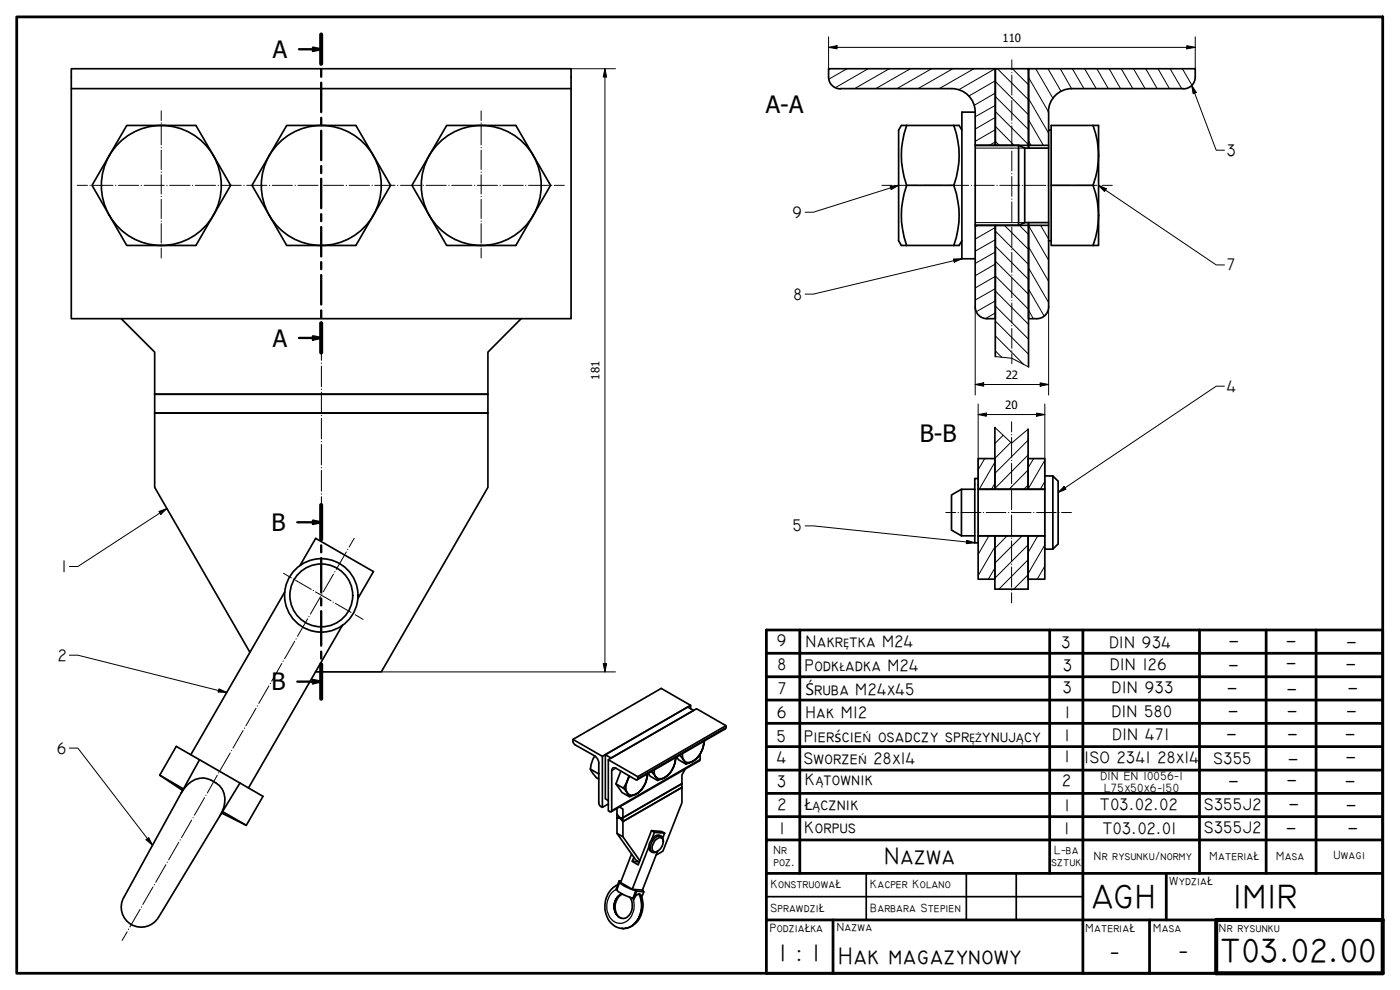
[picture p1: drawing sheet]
<svg xmlns="http://www.w3.org/2000/svg" width="420mm" height="297mm" viewBox="0 0 420 297" stroke-linecap="round" stroke-linejoin="round" font-family="sans-serif">
<!-- layer: Kreskowanie (ISO) -->
<g fill="none" stroke="#000" stroke-width=".3">
<path d="M254.2 20.6l-5.4 3.1M260.5 20.6l-9.7 5.7M266.9 20.6l-10.4 6M273.2 20.6l-10.4 6M279.6 20.6l-10.4 6M285.9 20.6l-10.4 6M292.3 20.6l-10.4 6M298.6 20.6l-10.9 6.4M298.7 37.9l5.7 5.7M298.7 33.5l10 9.9M298.7 28.9l10 10M298.7 24.4l10 10.1"/>
<path d="M298.7 38.9l-6 3.5M298.7 35.2l-6 3.5M298.7 31.6l-6 3.4M298.7 27.9l-6.3 3.7M298.7 24.2l-7.9 4.6M299.3 20.6l9.4 9.4M303.8 20.6l4.9 4.8M308.4 20.6l.3 .4M308.7 35.9l4.4 7.7M308.7 29.6l6 10.4M308.7 23.2l6 10.4M310.8 20.6l5.2 9"/>
<path d="M314.5 20.6l4 6.8M318.2 20.6l3.4 6.1M321.8 20.6l3.5 6M325.5 20.6l3.5 6M329.2 20.6l3.4 6M332.9 20.6l3.4 6M336.5 20.6l3.5 6M340.2 20.6l3.5 6M343.9 20.6l3.4 6M347.5 20.6l3.5 6M351.2 20.6l3.4 6M354.8 20.6l2.9 4.9"/>
<path d="M358.5 20.6l.2 .3M298.7 42.4l1.2 1.2M298.7 42.6l-1.8 1M308.7 42.3l.7 1.3M293.4 67.6l-.7 .5M298.7 78.3l10 10M298.7 73.8l10 10.1M298.7 69.3l10 10.1M298.7 79.2l-6 3.5M298.7 75.6l-6 3.4M298.7 71.9l-6 3.5M298.7 68.2l-6 3.5"/>
<path d="M301.4 67.6l7.3 7.3M305.9 67.6l2.8 2.7M308.7 74l6 10.4M308.7 67.7l6 10.4M312.3 67.6l2.4 4.1M298.7 96.3l10 10M298.7 91.8l10 10M298.7 87.3l10 10M298.7 82.8l10 10M298.7 93.9l-2.9 1.7M298.7 90.3l-5.7 3.2M298.7 86.6l-6 3.4"/>
<path d="M298.7 82.9l-6 3.5M308.7 93.1l1.4 2.5M308.7 86.7l4.7 8.2M308.7 80.4l6 10.4M298.7 105.3l1.9 1.9M298.7 100.8l8.6 8.6M295.5 137.6l-1.9 3.4M298.6 138.7l-4.7 8.1M298.7 128.4l-.1 .2M301.1 130.6l-2.5 2.5M303.3 132.8l-4.7 4.7M308.5 136.5l-9.9 10"/>
<path d="M308.5 132.1l-9.9 9.9M310.2 137.6l-1.7 2.8M313.6 138.1l-5.1 8.6M298.6 145l-1 1.8M308.5 145.5l-1.2 1.3M308.5 141l-5.7 5.8M313.6 144.4l-1.4 2.4M296.8 160.8l-3.2 5.6M298.6 164.1l-5 8.6M298.6 170.4l-2 3.4M302.3 160.8l-3.7 3.7M306.8 160.8l-8.2 8.2"/>
<path d="M308.5 172.5l-4.3 4.3M308.5 167.9l-8.7 8.9M308.5 163.5l-9.9 10M311.5 160.8l-3 5M313.6 163.5l-5.1 8.6M313.6 169.8l-2.3 4"/>
</g>
<!-- layer: Widoczne (ISO) -->
<g fill="none" stroke="#000" stroke-width=".51">
<path d="M21.4 20.6h150v6h-150zM21.4 26.6v69h150v-69M48.4 37.6h-10.4l-10.4 18 10.4 18h10.4M48.4 37.6h10.4l10.4 18-10.4 18h-10.4M48.4 37.6a18 18 0 0 0-18 18 18 18 0 0 0 18 18M48.4 37.6a18 18 0 0 1 18 18 18 18 0 0 1-18 18M96.4 37.6h-10.4l-10.4 18 10.4 18h10.4M96.4 37.6h10.4l10.4 18-10.4 18h-10.4M96.4 37.6a18 18 0 0 0-18 18 18 18 0 0 0 18 18M96.4 37.6a18 18 0 0 1 18 18 18 18 0 0 1-18 18M144.4 37.6h-10.4l-10.4 18 10.4 18h10.4M144.4 37.6h10.4l10.4 18-10.4 18h-10.4"/>
<path d="M144.4 37.6a18 18 0 0 0-18 18 18 18 0 0 0 18 18M144.4 37.6a18 18 0 0 1 18 18 18 18 0 0 1-18 18M252.2 26.6h33.5M252.2 26.7a3.5 3.5 0 0 1-3.5-3.6v-2.5h50v23h-6h13M272.1 37.6a26.2 26.2 0 0 0 0 18 26.4 26.4 0 0 0 0 18M285.7 26.6a7 7 0 0 1 7 7M286.3 37.6a26.2 26.2 0 0 1 0 18 26.4 26.4 0 0 1 0 18M288.7 33.6h4v44h-4zM288.7 39l-.9-1.4h-17.3l-.8 1.4v33.2l.8 1.4h17.3l.9-1.4M298.7 20.6h10v23.8v-.8h-10zM314.7 39h.8M321.7 26.6a7 7 0 0 0-7.1 7l.1 58.5"/>
<path d="M321.7 26.6h33.5M328 37.6a25.3 25.3 0 0 1 0 18 26.2 26.2 0 0 1 1.7 9M355.2 26.7a3.5 3.5 0 0 0 3.5-3.6v-2.5h-50v23h6M272.1 55.6h14.2M305.7 43.6v24M305.7 43.6l1.8 .8M307.5 44.4v22.4M307.5 44.4h7.2M315.5 55.6h12.5M292.7 67.6h13M292.7 77.6v14.5M298.7 67.6v28h-2.5"/>
<path d="M307.5 66.8h7.2M307.5 66.8l-1.8 .8M308.7 66.8v.8M314.7 67.6h-6v28h2.4M314.7 72.2h.8M329.7 64.6a26.2 26.2 0 0 1-1.7 9M329.7 64.6v9h-1.7M329.7 64.6v-27h-14.2v36h12.5M36.4 95.6l10 10v12.7M156.4 95.6l-10 10v12.7h-100M292.7 92.1a3.5 3.5 0 0 0 3.5 3.5M314.7 92.1a3.5 3.5 0 0 1-3.5 3.5"/>
<path d="M46.4 118.3h100v5.6h-100zM298.7 107v-39.4h10v42.5M298.6 128.3v18.5h9.9v-18M288.5 146.8l-2.9 1.7v10.6l2.9 1.7M292.5 146.8h-4v14M292.5 143.6h1.1v19.3h-1.1zM293.6 143.6v-6h5v9.2h-5h20M313.6 142.8v-5.2h-5.1v9.2M316 142.8l1.6 1.6v18.8l-1.6 1.6zM316 142.8h-2.4v22h2.4M85.5 177.6l-28.2 48.8M90 169.7l4.7-8.2 17.4 10-4.7 8.1"/>
<path d="M288.5 160.8h4M293.6 160.8h20M298.6 160.8h9.9v16h-9.9zM298.6 160.8v13h-5v-10.9M308.5 160.8v13h5.1v-9M75 195.7l-28.6-49.5v-22.3h100v22.3l-32 55.4h-19.7M102.8 187.6l-28.3 48.9M207.3 211.6v1M217.9 217.7l-8.9-5.1-26.4 15.4 8.8 5M47.9 232.6l7.2 4.1M47.9 232.6l6.9 4.6M54.4 238a7.2 7.2 0 0 1 7.9-4.3 6.4 6.4 0 0 1 5.1 7.1l-.2 1.4-1.2 2.5"/>
<path d="M54.4 238l-17.3 31.3a6 6 0 0 0 2.3 8.1 6 6 0 0 0 8.1-2.1M59.9 228l-7-4-5 8.6M72 234.9l-12.1-6.9-5.5 10M72 234.9l6.9 4-5 8.7M72 234.9l-6 9.8M172 221.9l8.8 5 26.5-15.3-8.9-5-26.4 15.3v.9l.5 .6 6 3.4 1 1.2 .2 .6v12.6l.4 .7 .7 .3M177.2 230.7l2.4 1.5M178.4 226.8l-.2 .5a6.7 6.7 0 0 0-.9 3.7 7 7 0 0 0 2.4 2.7M179.7 232.1v.1M180.8 226.9v15.3l1.8-1M181.7 226.4l24.7-14.3 1.8 1.1-24.8 14.2-1.7-1v13.3l.9 .5M182.6 228v15.3l.7 .3 .3-.2v-12.1l.2-.8h1l6.3 3.5 .3-1 26.5-15.3-.2 1-26.5 15.3"/>
<path d="M184.8 235.2l2.3 1.3M186.3 231.4l-1.5 3.8 1.9 2.6 2.2 1.3M188.3 237.9a1.87 1.87 0 0 0 2.7 .3l-2.1 .9zM188.3 234.2a4 4 0 0 0 0 3.7l-1.2-1.4zM188.7 232.8l-.4 1.4 .7-1.3M193.8 234.7a5.4 5.4 0 0 1-2.8 3.5 7.2 7.2 0 0 0 2.8-3.5zM194.4 232.1l-.6 2.6 .4-2.4M194.6 232l.5 .9 2.3 1.3M195.5 231.5v.1M195.6 231.4l-.1 .2M196.3 231l.1 1.3 .3 .7-1.2-1.4M196.7 233a2.13 2.13 0 0 0 2.8 .3l-2.1 .9z"/>
<path d="M202.2 229.9a6.1 6.1 0 0 1-2.7 3.4 7.4 7.4 0 0 0 2.7-3.4zM202.9 227.3l-.7 2.6 .5-2.6M203.1 227.1l.5 .9 2.3 1.3M204 226.6h.1M204.2 226.5l-.2 .1M204.7 236.3l-17.8 10.2-.7-.9-1-.1v4.5l1.7 1.1v-8.4l-1-.6M204.7 236.3v4.5l-5.8 14.6-2.1 1.2M204.7 236.3l-17.8 10.2-.7-.9-1-.1v-2.9M204.7 235.1v1.2M204.9 226.1v1.3l.3 .7-1.2-1.5M205.2 228.1a2.03 2.03 0 0 0 2.8 .3l-2.1 .9zM205.7 230.7l-1 1.8v2.6"/>
<path d="M210.1 226.2l-.2 2.1-26.5 15.3M210.8 225a5.9 5.9 0 0 1-2.8 3.4 8.1 8.1 0 0 0 2.8-3.4zM211.3 222.4l-.5 2.6 .3-1.1v-1.5M66 244.7l-18.4 30.6M66.5 244l7.4 3.6M66.8 243.5l7.1 4.1M185.2 250l5.6 8 1 .6-2.1-.2 .5-1.2M185.2 244.3l.7 .9 1 .1 17.8-10.2-17.8 10.2-1-.1zM186.9 251.1l5.1 7.1M194.8 254l-5.1 12.8M195.5 249.2l.9 .5 3.1 .3M196.4 249.7l-.8 2.2"/>
<path d="M197 251.8a1.22 1.22 0 0 1 1.7-.2 1.22 1.22 0 0 1 .2 1.8 2.79 2.79 0 0 1-2.6 2.2 1.74 1.74 0 0 1-.1-2.6zM198.5 250.9a1.91 1.91 0 0 0-2.8 .7 3.3 3.3 0 0 0-.6 3.7l.6 .4M199.1 252.5a1.32 1.32 0 0 0-.6-1.6 1.32 1.32 0 0 0-1.7 .3 3.6 3.6 0 0 0-1.3 4.3l.9 .3 1-.4-4.6 11.7-3.1-.3-3.5-2 3.3-8.6M199.5 250l-.9-.5-3.1-.3-4 10.3-1.8-1.1M199.5 250l-.6 1.4M185.4 265.5a7.4 7.4 0 0 0-.7 12.5 5.7 5.7 0 0 0 8-4.3l.3-1.7-.1-1.3a2.88 2.88 0 0 0-.9-2.4 1.92 1.92 0 0 0-1.9 1.7l1-2.6-.3-.2M185.8 264.3l-1 2.6M186 264.6l-.9 2.4 .5 .6 1.7 .9 2.7 1 .8-2.3M186.4 264.3h-.6l.3 .2-.1 .1a6 6 0 0 0 3.7 2.3l1.1 .3M186.8 268.3a4.3 4.3 0 0 0-.7 7 2.38 2.38 0 0 0 3.3-1.7 4.9 4.9 0 0 0-.4-4.4M191.1 267.4l2.1 .2M192.8 266.9l.2 .3-.1 .2 .3 .2-.6 1.6"/>
<path d="M193 267.3v.1"/>
<circle cx="96.4" cy="178.6" r="11"/>
<circle cx="96.4" cy="178.6" r="9.4"/>
</g>
<path d="M217.9 218.2l-26.5 15.3M184.8 230.5l-1.2 .8M210.1 227.8l-26.5 15.4M185.2 266.7a5.8 5.8 0 0 0-.2 10.1 4.1 4.1 0 0 0 5.1-3.3l.2-2.1-.3-1.9M185.9 275.3l1 .3M186.6 268.2a4.1 4.1 0 0 0-.7 7.1 4.2 4.2 0 0 1 .9-7.1M191.7 268.3a7.7 7.7 0 0 1-3.2 10.1l-1.9 .2a5.9 5.9 0 0 0 5.9-5.8l.1-2.4-.6-2.1" fill="none" stroke="#000" stroke-width=".38"/>
<!-- layer: Widoczne (ISO) -->
<circle cx="186.6" cy="278.6" r=".25" fill="#000"/>
<!-- layer: Linia przerwania (ISO) -->
<path d="M298.7 107l5 .5 5 2.6M298.6 128.3l5 4.7 4.9-4.2" fill="none" stroke="#000" stroke-width=".3"/>
<!-- layer: Linia przekroju (ISO) -->
<g fill="none" stroke="#000" stroke-width=".7">
<path d="M89.7 14.8h6.7M93.9 14.3l2.5 .5-2.5 .5zM96.4 10.3v8.9M96.4 20.9v2.1M96.4 24.8v8.8M96.4 35.4v2.1M96.4 39.2v8.9M96.4 49.8v2.1M96.4 53.6v8.9M96.4 64.2v2.1M96.4 68.1v8.8M96.4 78.7v2.1"/>
<path d="M96.4 82.5v8.9M96.4 93.1v2.1M96.4 97v8.8M89.7 101.4h6.7M93.9 100.9l2.5 .5-2.5 .5zM89.2 156.7h7.2M93.9 156.2l2.5 .5-2.5 .5zM96.4 151.5v10.3M96.4 163.6v2.1M96.4 167.4v10.4M96.4 179.6v2.1M96.4 183.4v10.3"/>
<path d="M96.4 195.5v2.1M96.4 199.3v10.4M89.2 204.5h7.2M93.9 204l2.5 .5-2.5 .5z"/>
</g>
<path d="M96.4 10.3v8.9M96.4 97v8.8M96.4 151.5v10.3M96.4 199.3v10.4" fill="none" stroke="#000" stroke-width="1.2"/>
<path d="M93.9 14.3l2.5 .5-2.5 .5zM93.9 100.9l2.5 .5-2.5 .5zM93.9 156.2l2.5 .5-2.5 .5zM93.9 204l2.5 .5-2.5 .5z" fill="#000"/>
<!-- layer: Obramowanie (ISO) -->
<path d="M5 5.1h410v286.9h-410z" fill="none" stroke="#000" stroke-width=".83"/>
<g fill="none" stroke="#000" stroke-width=".83">
<path d="M230 196h185M240 189v73.1M315 189v73.1M325 189v103M360 189v73.1M380 189v73.1M395 189v73.1M230 203.1h185M230 210h185M230 217h185M230 224h185M230 231.1h185"/>
<path d="M230 238h185M230 252v-63h185v73.1M230 245h185M415 252h-185v10.1M230 262.1h185v13.9M230 262.1v29.9h135M230 276h135M250 276v16M345 276v16M350 262.1v13.9"/>
</g>
<path d="M230 269h95M260 262.1v13.9M290 262.1v13.9M305 262.1v13.9" fill="none" stroke="#000" stroke-width=".51"/>
<path d="M365 276h50v16h-50z" fill="none" stroke="#000" stroke-width="1.2"/>
<!-- layer: Geometria szkicu (ISO) -->
<g fill="none" stroke="#000" stroke-width=".3">
<path d="M303.7 18v2.9M48.4 33.3v2.9M48.4 36.9v.1M48.4 37.7v5.8M144.4 33.3v2.9M144.4 36.9v.1M144.4 37.7v5.8M303.7 21.7v.1M303.7 22.5v6M303.7 29.3v.1M303.7 30.1v6M303.7 36.9v.1"/>
<path d="M303.7 37.8v5.9M23.2 55.6h3M27 55.6h.1M27.9 55.6h6M34.7 55.6h.1M35.6 55.6h6M42.4 55.6h.1M43.2 55.6h6.1M48.4 44.2v.2M48.4 45.1v5.7M48.4 51.6v.1M48.4 52.4v5.8"/>
<path d="M48.4 58.9v.1M48.4 59.8v5.8M50 55.6h.2M50.9 55.6h6.1M57.7 55.6h.1M58.6 55.6h6.1M65.5 55.6h.1M66.3 55.6h6.1M73.2 55.6h.1M74 55.6h6.1M80.8 55.6h.2M81.7 55.6h6.1"/>
<path d="M88.5 55.6h.1M89.4 55.6h6M96.2 55.6h.1M97.1 55.6h6M103.9 55.6h.1M104.8 55.6h6.1M111.6 55.6h.2M112.5 55.6h6.1M119.3 55.6h.1M120.2 55.6h6M127 55.6h.1M127.9 55.6h6"/>
<path d="M134.7 55.6h.1M135.6 55.6h6M142.4 55.6h.1M143.3 55.6h6M144.4 44.2v.2M144.4 45.1v5.7M144.4 51.6v.1M144.4 52.4v5.8M144.4 58.9v.1M144.4 59.8v5.8M150.1 55.6h.1M150.9 55.6h6.1"/>
<path d="M157.7 55.6h.2M158.6 55.6h6.1M165.5 55.6h.1M166.4 55.6h3M264.7 55.6h3M268.4 55.6h.1M269.3 55.6h6M276.1 55.6h.1M277 55.6h6M283.8 55.6h.1M284.7 55.6h6M291.5 55.6h.1"/>
<path d="M292.4 55.6h6M292.7 44.4h14.8M299.1 55.6h.2M300 55.6h6.1M303.7 44.5v.1M303.7 45.3v6M303.7 52.1v.1M303.7 52.9v6M303.7 59.7v.1M306.8 55.6h.2M307.7 55.6h6.1M314.5 55.6h.1"/>
<path d="M315.4 55.6h6.1M322.3 55.6h.1M323.1 55.6h6.1M329.9 55.6h.2M330.8 55.6h3M48.4 66.3v.1M48.4 67.1v5.8M48.4 73.6v.2M48.4 74.5v2.9M144.4 66.3v.1M144.4 67.1v5.8M144.4 73.6v.2"/>
<path d="M144.4 74.5v2.9M292.7 66.8h14.8M303.7 60.6v5.9M303.7 67.3v.1M303.7 68.1v6M303.7 74.9v.1M303.7 75.7v6M303.7 82.5v.1M303.7 83.4v5.9M303.7 90.1v.1M303.7 90.9v6M303.7 97.6v.2"/>
<path d="M303.7 98.5v6M96.5 105.1v3M96.5 108.9v.1M96.5 109.8v6.2M96.5 116.8v.1M96.5 117.7v6.1M303.7 105.3v.1M303.7 106.2v2.9M96.5 124.6v.1M96.5 125.5v6.2M96.5 132.4v.2M96.5 133.3v6.2"/>
<path d="M303.6 126.5v3.1M303.6 130.4v.1M303.6 131.2v6.1M303.6 138.1v.1M303.6 139v6.1M96.5 140.3v.1M96.5 141.1v6.3M96.5 148.1v.2M96.5 149v3.1M283.8 153.8h3M287.5 153.8h.2M288.4 153.8h6"/>
<path d="M295.1 153.8h.1M296 153.8h5.9M302.6 153.8h.2M303.6 153.7l5.8 .1M303.6 145.9v.1M303.6 146.8v6.1M303.6 154.5v6.1M310.2 153.8h.1M311.1 153.8h5.9M317.8 153.8h.1M318.6 153.8h3M85.1 172l2.3 1.4"/>
<path d="M88 173.7l.1 .1M88.7 174.1l4.7 2.7M94 177.2h.1M94.7 177.6l4.7 2.7M96.2 179l-3 5.3M96.6 178.2v.1M100.1 172.3l-3.1 5.2M100.5 171.5v.1M103.9 165.6l-3 5.3M104.4 164.8l-.1 .1M106.3 161.5l-1.5 2.6M303.6 161.4v.1"/>
<path d="M303.6 162.3v6.2M303.6 169.2v.1M303.6 170.1v6.1M303.6 177v.1M303.6 177.8v3.1M84.6 199.1l-3.1 5.3M85 198.3v.1M88.5 192.4l-3.1 5.3M88.9 191.6l-.1 .2M92.3 185.7l-3 5.2M92.8 184.9l-.1 .1M99.9 180.6l.2 .1"/>
<path d="M100.6 181l4.7 2.8M105.9 184.1h.1M106.6 184.5l2.4 1.4M73 219.2l-3.1 5.3M73.4 218.4l-.1 .2M76.8 212.5l-3 5.3M77.3 211.8h-.1M80.7 205.8l-3 5.3M81.2 205l-.1 .2M61.4 239.3l-3 5.3M61.8 238.6v.1M65.2 232.6l-3 5.3"/>
<path d="M65.7 231.8l-.1 .2M69.1 225.9l-3.1 5.3M69.5 225.2h.1M49.8 259.4l-3.1 5.3M50.2 258.7h.1M53.7 252.7l-3.1 5.3M54.1 252l-.1 .1M57.5 246l-3 5.3M58 245.3h-.1M38.2 279.6l-1.6 2.6M38.6 278.8l-.1 .1M42 272.8l-3 5.3"/>
<path d="M42.5 272.1l-.1 .1M45.9 266.1l-3 5.3M46.4 265.4l-.1 .1"/>
</g>
<!-- layer: Wymiar (ISO) -->
<g fill="none" stroke="#000" stroke-width=".3">
<path d="M248.7 14.2l2.5-.5v1zM248.7 14.2h110M248.7 11v9.6M356.2 13.7l2.5 .5-2.5 .5zM358.7 11v9.6M171.4 20.6h13.3M181.5 20.6l.6 2.5h-1.1zM181.5 20.6v181M292.7 92.1v26.4M314.7 92.1v26.4M292.7 115.4l2.5-.5v1zM292.7 115.4h22"/>
<path d="M312.2 114.9l2.5 .5-2.5 .5zM293.6 124.4l2.4-.5v1zM293.6 124.4h20M293.6 121.2v41.7M311.1 123.9l2.5 .5-2.5 .5zM313.6 121.2v43.6M181 199.1h1.1l-.6 2.5zM114.4 201.6h70.3"/>
</g>
<path d="M248.7 14.2l2.5-.5v1zM356.2 13.7l2.5 .5-2.5 .5zM181.5 20.6l.6 2.5h-1.1zM292.7 115.4l2.5-.5v1zM312.2 114.9l2.5 .5-2.5 .5zM293.6 124.4l2.4-.5v1zM311.1 123.9l2.5 .5-2.5 .5zM181 199.1h1.1l-.6 2.5z" fill="#000"/>
<!-- layer: Symbol (ISO) -->
<g fill="none" stroke="#000" stroke-width=".3">
<path d="M357.6 25.6l1.4 2.1-.9 .4zM357.6 25.6l7.4 19.5h2.5M267.1 55.9l2.6-.3-2.2 1.3zM269.7 55.6l-25.6 8.1h-2.5M329.7 55.6l2.3 1-.5 .9zM329.7 55.6l35.3 23.9h2.5M286.1 77.7l2.6-.1-2.3 1.1zM288.7 77.6l-44.6 10.7h-2.5M367.5 115.9h-2.5l-47.4 31.9M47.7 153.5l2.4-.9-1.8 1.8zM50.1 152.6l-26.7 17.4h-2.6M241.6 157.8h2.5l48.4 5.1"/>
<path d="M319.3 146l.6 .8-2.3 1zM290.1 162.1l2.4 .8-2.5 .2zM20.8 196.6h2.6l44.7 11.2M65.7 206.7l2.4 1.1-2.6-.2zM20.8 224.5h2.6l22.4 29.1M43.8 252l.8-.7 1.2 2.3z"/>
</g>
<path d="M357.6 25.6l1.4 2.1-.9 .4zM267.1 55.9l2.6-.3-2.2 1.3zM329.7 55.6l2.3 1-.5 .9zM286.1 77.7l2.6-.1-2.3 1.1zM47.7 153.5l2.4-.9-1.8 1.8zM319.3 146l.6 .8-2.3 1zM290.1 162.1l2.4 .8-2.5 .2zM65.7 206.7l2.4 1.1-2.6-.2zM43.8 252l.8-.7 1.2 2.3z" fill="#000"/>
<g font-size="10.2">
<text x="327.7" y="272.5">AGH</text>
<text x="370.1" y="272.3">IMIR</text>
<text x="366.3" y="288.7">T03.02.00</text>
</g>
<g font-size="7.2">
<text x="81.9" y="17.4">A</text>
<text x="229.8" y="34">A-A</text>
<text x="81.9" y="104">A</text>
<text x="276" y="132.7">B-B</text>
<text x="81.5" y="159.3">B</text>
<text x="81.5" y="207.1">B</text>
<text x="265.5" y="259.2">Nazwa</text>
<text x="333.1" y="287.9">-</text>
<text x="353.7" y="287.8">-</text>
<text x="233.9" y="288.5">1 : 1</text>
<text x="251.7" y="289.2">Hak magazynowy</text>
</g>
<g font-size="5.1">
<text x="368.2" y="46.7">3</text>
<text x="237.8" y="65.4">9</text>
<text x="368.2" y="81.1">7</text>
<text x="238.1" y="90">8</text>
<text x="368.2" y="117.6">4</text>
<text x="237.9" y="159.4">5</text>
<text x="18.5" y="171.7">1</text>
<text x="233.2" y="193.9">9</text>
<text x="241.9" y="194">Nakr tka M24</text>
<text x="318.6" y="194.3">3</text>
<text x="332.9" y="194.3">DIN 934</text>
<text x="368.9" y="192.6">_</text>
<text x="386.1" y="192.7">_</text>
<text x="404.2" y="192.9">_</text>
<text x="17.3" y="198.3">2</text>
<text x="233.4" y="201.2">8</text>
<text x="241.6" y="201.2">Podk adka M24</text>
<text x="319.1" y="201.3">3</text>
<text x="333.2" y="201">DIN 126</text>
<text x="368.8" y="199.7">_</text>
<text x="386.1" y="199.3">_</text>
<text x="404.1" y="199.6">_</text>
<text x="233.4" y="208.3">7</text>
<text x="319" y="208">3</text>
<text x="333.7" y="208">DIN 933</text>
<text x="368.4" y="206.7">_</text>
<text x="386.3" y="206.9">_</text>
<text x="404.6" y="206.9">_</text>
<text x="233.1" y="215.3">6</text>
<text x="241.8" y="215.4">Hak M12</text>
<text x="319.7" y="215.4">1</text>
<text x="333.7" y="215">DIN 580</text>
<text x="368.7" y="213.6">_</text>
<text x="386.4" y="213.7">_</text>
<text x="404.2" y="213.5">_</text>
<text x="368.2" y="220.6">_</text>
<text x="386.5" y="220.5">_</text>
<text x="403.8" y="220.6">_</text>
<text x="17" y="226.2">6</text>
<text x="233.1" y="222.5">5</text>
<text x="241.3" y="222.7">Pierście</text>
<text x="263.5" y="222.7">osadczy spr</text>
<text x="294.7" y="222.7">ynuj cy</text>
<text x="319.6" y="222.4">1</text>
<text x="333.9" y="222.1">DIN 471</text>
<text x="404" y="227.6">_</text>
<text x="233.2" y="229">4</text>
<text x="241.2" y="229.2">Sworze</text>
<text x="262.2" y="229.2">28x14</text>
<text x="319.5" y="228.7">1</text>
<text x="325.5" y="229">ISO 2341</text>
<text x="347.3" y="229">28x14</text>
<text x="364.2" y="229.2">S355</text>
<text x="386.7" y="228">_</text>
<text x="233.2" y="236.1">3</text>
<text x="241.7" y="235.6">K townik</text>
<text x="318.8" y="235.9">2</text>
<text x="368.8" y="234.5">_</text>
<text x="386.3" y="234.4">_</text>
<text x="403.8" y="234.7">_</text>
<text x="233.3" y="243.1">2</text>
<text x="319.5" y="243.3">1</text>
<text x="330.1" y="242.9">T03.02.02</text>
<text x="361.4" y="243.1">S355J2</text>
<text x="386.9" y="241.6">_</text>
<text x="404.1" y="241.8">_</text>
<text x="234" y="250.2">1</text>
<text x="241.5" y="250">Korpus</text>
<text x="319.5" y="250.2">1</text>
<text x="330.8" y="250.1">T03.02.01</text>
<text x="361.4" y="250">S355J2</text>
<text x="386.1" y="248.8">_</text>
<text x="404.6" y="248.7">_</text>
</g>
<g font-size="5">
<text x="241.7" y="208.4">Śruba M24x45</text>
<text x="241.5" y="243">Ł cznik</text>
</g>
<g font-size="3.6">
<text x="253" y="194">Ę</text>
<text x="252" y="201.2">Ł</text>
<text x="258.9" y="222.7">Ń</text>
<text x="290.9" y="222.7">ĘŻ</text>
<text x="305" y="222.7">Ą</text>
<text x="257.6" y="229.2">Ń</text>
<text x="330.3" y="234">DIN EN 10056-1</text>
<text x="244.8" y="235.6">Ą</text>
<text x="331.3" y="237.6">L75x50x6-150</text>
<text x="243.8" y="243">Ą</text>
<text x="232.2" y="256.3">Nr</text>
<text x="316.4" y="256.3">L-ba</text>
<text x="363" y="258">MateriaŁ</text>
<text x="400.2" y="257.9">Uwagi</text>
<text x="232.2" y="259.9">poz.</text>
<text x="315.6" y="260">sztuk</text>
<text x="328.3" y="258.2">Nr rysunku/normy</text>
<text x="383" y="258">Masa</text>
<text x="231.3" y="266.4">KonstruowaŁ</text>
<text x="261.1" y="266.4">Kacper Kolano</text>
<text x="350.9" y="265.6">WydziaŁ</text>
<text x="231.3" y="273.7">SprawdziŁ</text>
<text x="261.2" y="273.6">Barbara Stepien</text>
<text x="231.1" y="279.7">PodziaŁka</text>
<text x="251.1" y="279.4">Nazwa</text>
<text x="325.8" y="279.5">MateriaŁ</text>
<text x="346.1" y="279.6">Masa</text>
<text x="365.8" y="279.6">Nr rysunku</text>
</g>
<g font-size="3.4">
<text x="300.9" y="12.6">110</text>
<text x="180" y="114" transform="rotate(-90 180 114)">181</text>
<text x="301.8" y="113.8">22</text>
<text x="301.7" y="122.9">20</text>
</g>
</svg>
